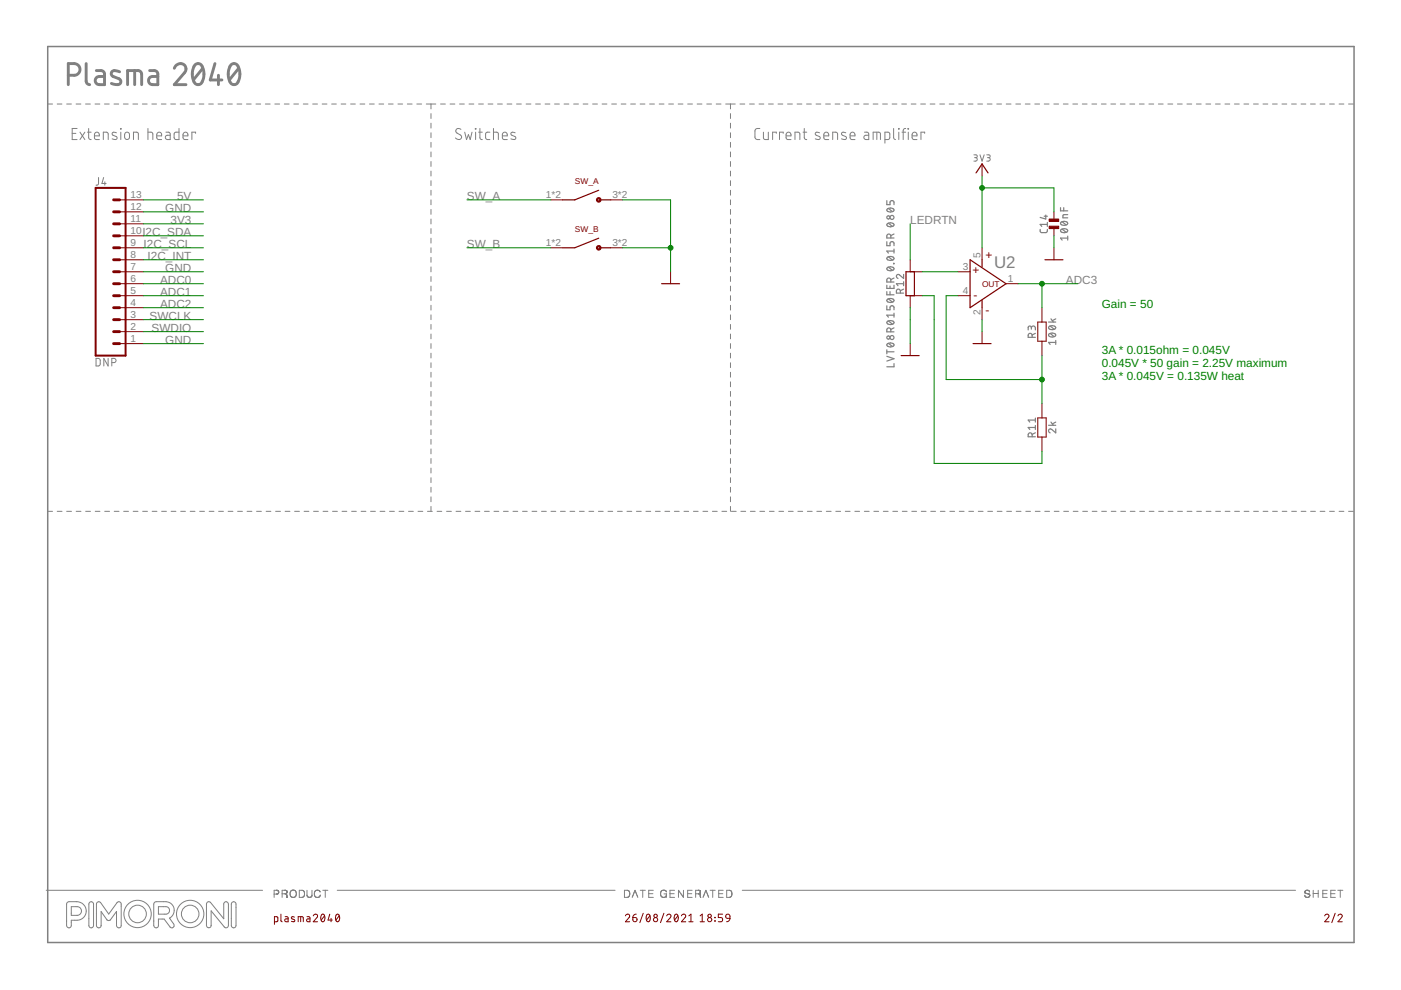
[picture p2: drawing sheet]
<svg xmlns="http://www.w3.org/2000/svg" width="297mm" height="210mm" viewBox="0 0 297 210" stroke-linecap="round" stroke-linejoin="round" font-family="sans-serif">
<g fill="none" stroke="#808080" stroke-width=".21">
<path d="M10.1 22.1h1M12.1 22.1h1M14.1 22.1h1M15.3 28.3h.8M16.1 22.1h1M16.3 27.2h-1v2.4h1M17 28l1 1.6M18 28l-1 1.6M18.1 22.1h1.1M18.5 28h.8M18.8 27.2v2l.1 .3 .4 .1M20 28.8h1.1a.55 .55 0 0 0-.4-.8 .55 .55 0 0 0-.7 .6l.1 .9 1 .1"/>
<path d="M20.2 22.1h1M20.9 37.6v1.4l-.5 .3M21.9 29.6v-1.6h.8l.2 .3v1.3M22 37.6l-.4 1.3h.9M22.2 22.1h1M22.2 38.5v.8M24.2 22.1h1M24.7 28.2l-.7-.1-.2 .3 .9 .6 .1 .4a.77 .77 0 0 1-1 0M25.5 27.2l.2 .2zM25.6 28v1.6M26.2 22.1h1M26.5 28.2l.5-.2a.88 .88 0 0 1 0 1.6l-.3-.1-.2-.3z"/>
<path d="M28.2 22.1h1M28.3 29.6v-1.6h.8l.2 .3v1.3M30.2 22.1h1M31.4 28h.8l.2 .3v1.3M31.4 27.2v2.4M32.2 22.1h1M33.2 28.8h1.1a.55 .55 0 0 0-.4-.8 .55 .55 0 0 0-.7 .6l.2 .9 .9 .1M34.2 22.1h1M35.2 28h.6l.3 .4v1.2h-.6a.46 .46 0 0 1-.4-.5 .46 .46 0 0 1 .4-.4h.6M36.2 22.1h1M38 27.2v2.4l-.8-.1-.3-.3 .1-.9 .2-.3h.8M38.2 22.1h1"/>
<path d="M38.8 28.8h1a.55 .55 0 0 0-.3-.8 .55 .55 0 0 0-.7 .6l.1 .9 .9 .1M40.2 22.1h1M41.5 28.3v-.3h-.8v1.6M42.2 22.1h1M44.2 22.1h1M46.2 22.1h1M48.2 22.1h1.1M50.2 22.1h1.1M52.3 22.1h1M54.3 22.1h1M56.3 22.1h1M58.3 22.1h1"/>
<path d="M60.3 22.1h1M62.3 22.1h1M64.3 22.1h1M66.3 22.1h1M68.3 22.1h1M70.3 22.1h1M72.3 22.1h1M74.3 22.1h1M76.3 22.1h1M78.3 22.1h1.1M80.3 22.1h1M82.4 22.1h1"/>
<path d="M84.4 22.1h1M86.4 22.1h1M88.4 22.1h1M90.4 22.1h2M91.4 22.1v1M91.4 24.1v1M91.4 26.1v1.1M91.4 28.2v1M91.4 30.2v1M91.4 32.2v1.1M91.4 34.2v1.1M91.4 36.3v1"/>
<path d="M91.4 38.3v1M93.4 22.1h1M95.4 22.1h1M97.4 22.1h1M97.7 27.4a.58 .58 0 0 0-.8-.1 .58 .58 0 0 0 0 .9l.7 .4a.58 .58 0 0 1 .1 .9 .58 .58 0 0 1-.9-.1l-.2-.1M98.5 28l.4 1.6 .4-1 .4 1 .4-1.6M99.4 22.1h1.1M100.8 27.2l.1 .2zM100.8 28v1.6M101.5 22.1h1M101.5 28h.8M101.7 27.2l.1 2.1 .5 .3"/>
<path d="M103.5 22.1h1M103.9 28h-.7l-.2 .4 .1 1.1 .8 .1M104.6 28h.8l.2 .3 .1 1.3M104.6 27.2v2.4M105.5 22.1h1M106.5 28.8h1a.55 .55 0 0 0-.3-.8 .55 .55 0 0 0-.7 .6l.1 .9 .9 .1M107.5 22.1h1M109.2 28.2l-.7-.1-.2 .3 1 .6v.4a.77 .77 0 0 1-1 0M109.5 22.1h1M111.5 22.1h1.1M113.6 22.1h1M115.6 22.1h1"/>
<path d="M117.6 22.1h1M119.6 22.1h1M121.6 22.1h1M123.6 22.1h1.1M125.6 22.1h1.1M127.7 22.1h1M129.7 22.1h1M131.7 22.1h1M133.7 22.1h1M135.7 22.1h1M137.7 22.1h1M139.8 22.1h1"/>
<path d="M141.8 22.1h1M143.8 22.1h1M145.8 22.1h1M147.8 22.1h1M149.8 22.1h1.1M151.8 22.1h1.1M153.9 22.1h2M154.9 22.1v1M154.9 24.1v1M154.9 26.1v1.1M154.9 28.2v1M154.9 30.2v1"/>
<path d="M154.9 32.2v1.1M154.9 34.2v1.1M154.9 36.3v1M154.9 38.3v1M156.9 22.1h1M158.9 22.1h1M160.9 22.1h1M161.1 27.2l-.7 .1-.3 .5v1.4l.3 .3 .7 .1M161.9 28v1.3l.3 .3h.7v-1.6M162.9 22.1h1.1M164.6 28.3v-.3h-.8v1.6M165 22.1h1"/>
<path d="M166.1 28.3v-.3h-.8v1.6M166.7 28.8h1a.55 .55 0 0 0-.4-.8 .55 .55 0 0 0-.6 .6l.1 .9 .9 .1M167 22.1h1M168.6 29.6v-1.6h.7l.2 .3 .1 1.3M169 22.1h1M170.3 28h.7M170.5 27.2v2l.1 .3 .4 .1M171 22.1h1M173 22.1h1M173.8 28.2l-.8-.1-.2 .3 1 .6v.4a.77 .77 0 0 1-1 0M174.7 28.8h1a.55 .55 0 0 0-.4-.8 .55 .55 0 0 0-.6 .6l.1 .9 .9 .1M175 22.1h1.1"/>
<path d="M176.6 29.6v-1.6h.7l.2 .3 .1 1.3M177.1 22.1h1M179.1 22.1h1M179.3 28.2l-.7-.1-.2 .3 1 .6v.4a.77 .77 0 0 1-1 0M180.2 28.8h1.1a.55 .55 0 0 0-.4-.8 .55 .55 0 0 0-.7 .6l.1 .9 1 .1M181.1 22.1h1M183.1 22.1h1M183.3 28h.6l.3 .4v1.2h-.6a.46 .46 0 0 1-.4-.5 .46 .46 0 0 1 .4-.4h.6M185.1 29.6v-1.6l1.5 .1 .1 1.5M185.1 22.1h1M185.9 28v1.6M187.1 22.1h1.1"/>
<path d="M187.6 29.6h.7l.3-.3 .1-.9-.3-.4h-.8v2.4M189.1 22.1h1.1M189.5 27.2v2l.4 .4M190.5 27.2l.1 .2zM190.6 28v1.6M191.2 22.1h1M191.2 28h.8M192 27.2l-.3 .1-.2 .3v2M192.5 27.2l.1 .2zM192.6 28v1.6M193.2 22.1h1M193.4 28.8h1a.55 .55 0 0 0-.3-.8 .55 .55 0 0 0-.7 .6l.1 .9 .9 .1"/>
<path d="M195.2 22.1h1M196 28.3v-.3h-.7v1.6M197.2 22.1h1M199.2 22.1h1.1M201.3 22.1h1M203.3 22.1h1M205.3 22.1h1M206.5 32.8h.4l.3 .3-.1 .3h-.5M206.8 33.4a.37 .37 0 0 1 .4 .4 .37 .37 0 0 1-.4 .4h-.3M207.3 22.1h1M207.8 32.8l.4 1.4 .5-1.4M209.2 32.8h.5l.2 .3-.1 .3h-.4"/>
<path d="M209.3 22.1h1M209.6 33.4a.37 .37 0 0 1 .4 .4 .37 .37 0 0 1-.4 .4h-.4M211.3 22.1h1M213.3 22.1h1.1M215.4 22.1h1M217.4 22.1h1M219.4 22.1h1M221.4 22.1h1M223.4 22.1h1.1M225.4 22.1h1.1M227.5 22.1h1M229.5 22.1h1"/>
<path d="M231.5 22.1h1M233.5 22.1h1M235.5 22.1h1M237.5 22.1h1M239.5 22.1h1.1M241.6 22.1h1M243.6 22.1h1M245.6 22.1h1M247.6 22.1h1M249.6 22.1h1.1M251.7 22.1h1M253.7 22.1h1"/>
<path d="M255.7 22.1h1M257.7 22.1h1M259.7 22.1h1M261.7 22.1h1M263.7 22.1h1.1M265.8 22.1h1M267.8 22.1h1M269.8 22.1h1M271.8 22.1h1M273.8 22.1h1M275.8 22.1h1.1M277.9 22.1h1"/>
<path d="M279.9 22.1h1M281.9 22.1h1M283.9 22.1h1M285.9 22.1h1M91.4 40.3v1.1M91.4 42.4v1M91.4 44.4v1M91.4 46.4v1.1M91.4 48.5v1M91.4 50.5v1M91.4 52.5v1.1M91.4 54.6v1"/>
<path d="M91.4 56.6v1M91.4 58.6v1.1M154.9 40.3v1.1M154.9 42.4v1M154.9 44.4v1M154.9 46.4v1.1M154.9 48.5v1M154.9 50.5v1M154.9 52.5v1.1M154.9 54.6v1M154.9 56.6v1M154.9 58.6v1.1"/>
<path d="M20.4 76h.6l.2 .3v1l-.2 .3h-.6zM22.9 76v1.6l-.9-1.6v1.6M23.7 76.9h.5a.44 .44 0 0 0 .4-.5 .44 .44 0 0 0-.4-.4h-.5v1.6M91.4 60.7v1M91.4 62.7v1M91.4 64.7v1M91.4 66.8v1M91.4 68.8v1M91.4 70.8v1M91.4 72.9v1M91.4 74.9v1M91.4 76.9v1"/>
<path d="M91.4 78.9v1.1M154.9 60.7v1M154.9 62.7v1M154.9 64.7v1M154.9 66.8v1M154.9 68.8v1M154.9 70.8v1M154.9 72.9v1M154.9 74.9v1M154.9 76.9v1M154.9 78.9v1.1M91.4 81v1"/>
<path d="M91.4 83v1M91.4 85v1.1M91.4 87.1v1M91.4 89.1v1M91.4 91.1v1.1M91.4 93.2v1M91.4 95.2v1M91.4 97.2v1.1M91.4 99.3v1M154.9 81v1M154.9 83v1M154.9 85v1.1"/>
<path d="M154.9 87.1v1M154.9 89.1v1M154.9 91.1v1.1M154.9 93.2v1M154.9 95.2v1M154.9 97.2v1.1M154.9 99.3v1M10.1 108.4h1M12.1 108.4h1M14.1 108.4h1.1M16.2 108.4h1M18.2 108.4h1"/>
<path d="M20.2 108.4h1M22.2 108.4h1M24.2 108.4h1M26.2 108.4h1M28.2 108.4h1.1M30.2 108.4h1.1M32.3 108.4h1M34.3 108.4h1M36.3 108.4h1M38.3 108.4h1M40.3 108.4h1M42.3 108.4h1"/>
<path d="M44.3 108.4h1.1M46.4 108.4h1M48.4 108.4h1M50.4 108.4h1M52.4 108.4h1M54.4 108.4h1M56.4 108.4h1M58.4 108.4h1.1M60.5 108.4h1M62.5 108.4h1M64.5 108.4h1M66.5 108.4h1"/>
<path d="M68.5 108.4h1M70.5 108.4h1M72.5 108.4h1M74.5 108.4h1M76.6 108.4h1M78.6 108.4h1M80.6 108.4h1M82.6 108.4h1M84.6 108.4h1M86.6 108.4h1M88.6 108.4h1M90.6 108.4h1.1"/>
<path d="M91.4 101.3v1M91.4 103.3v1.1M91.4 105.3v1.1M91.4 107.4v1M92.7 108.4h1M94.7 108.4h1M96.7 108.4h1M98.7 108.4h1M100.7 108.4h1M102.7 108.4h1M104.7 108.4h1M106.7 108.4h1.1"/>
<path d="M108.8 108.4h1M110.8 108.4h1M112.8 108.4h1M114.8 108.4h1M116.8 108.4h1M118.8 108.4h1M120.8 108.4h1.1M122.9 108.4h1M124.9 108.4h1M126.9 108.4h1M128.9 108.4h1M130.9 108.4h1"/>
<path d="M132.9 108.4h1M134.9 108.4h1.1M136.9 108.4h1.1M139 108.4h1M141 108.4h1M143 108.4h1M145 108.4h1M147 108.4h1M149 108.4h1.1M151 108.4h1.1M153.1 108.4h1M154.9 101.3v1"/>
<path d="M154.9 103.3v1.1M154.9 105.3v1.1M154.9 107.4v1M155.1 108.4h1M157.1 108.4h1M159.1 108.4h1M161.1 108.4h1M163.1 108.4h1M165.1 108.4h1M167.2 108.4h1M169.2 108.4h1M171.2 108.4h1"/>
<path d="M173.2 108.4h1M175.2 108.4h1M177.2 108.4h1M179.2 108.4h1M181.3 108.4h.9M183.3 108.4h1M185.3 108.4h1M187.3 108.4h1M189.3 108.4h1M191.3 108.4h1M193.3 108.4h1M195.3 108.4h1"/>
<path d="M197.3 108.4h1.1M199.4 108.4h1M201.4 108.4h1M203.4 108.4h1M205.4 108.4h1M207.4 108.4h1M209.4 108.4h1M211.4 108.4h1M213.4 108.4h1.1M215.5 108.4h1M217.5 108.4h1M219.5 108.4h1"/>
<path d="M221.5 108.4h1M223.5 108.4h1M225.5 108.4h1M227.5 108.4h1.1M229.6 108.4h1M231.6 108.4h1M233.6 108.4h1M235.6 108.4h1M237.6 108.4h1M239.6 108.4h1M241.6 108.4h1.1M243.6 108.4h1.1"/>
<path d="M245.7 108.4h1M247.7 108.4h1M249.7 108.4h1M251.7 108.4h1M253.7 108.4h1M255.7 108.4h1.1M257.7 108.4h1.1M259.8 108.4h1M261.8 108.4h1M263.8 108.4h1M265.8 108.4h1M267.8 108.4h1"/>
<path d="M269.8 108.4h1M271.8 108.4h1M273.9 108.4h1M275.9 108.4h1M277.9 108.4h1M279.9 108.4h1M281.9 108.4h1M283.9 108.4h1M285.9 108.4h1M9.8 188.8h45.9M14.2 191.4l.4-.2a3.9 3.9 0 0 1 2.8 .3 1.96 1.96 0 0 1 .8 2.2 1.96 1.96 0 0 1-1.9 1.4h-1.2v1.1a.5 .5 0 0 1-.5 .5 .5 .5 0 0 1-.5-.5zM15.1 192.2h1.3a.92 .92 0 0 1 .9 1 .92 .92 0 0 1-.9 .9h-1.3z"/>
<path d="M18.9 191.4a.5 .5 0 0 1 .6-.2 .5 .5 0 0 1 .3 .5v4.5a.5 .5 0 0 1-.5 .5 .5 .5 0 0 1-.5-.5zM20.6 191.4l.4-.2 .3 .1 1.8 2.5 1.7-2.4a.49 .49 0 0 1 .6-.2 .49 .49 0 0 1 .3 .5v4.5a.5 .5 0 0 1-.5 .5 .5 .5 0 0 1-.5-.5v-2.9l-1.3 1.7-.3 .2-.4-.1-1.3-1.8v2.9a.5 .5 0 0 1-.5 .5 .5 .5 0 0 1-.5-.5zM32.7 191.4l.4-.2h2.1a1.85 1.85 0 0 1 1.7 1.4 1.85 1.85 0 0 1-1 2.1l.9 1.2a.5 .5 0 0 1 0 .7 .5 .5 0 0 1-.7 0l-1.3-1.7h-1.2v1.3a.5 .5 0 0 1-.5 .5 .5 .5 0 0 1-.5-.5zM33.6 192.2h1.6a.79 .79 0 0 1 .7 .8 .79 .79 0 0 1-.7 .8h-1.6zM44 191.3l.3-.1 .3 .1 2.8 3.5v-3.1a.5 .5 0 0 1 .6-.5 .5 .5 0 0 1 .4 .5v4.5l-.1 .4-.3 .1-.4-.1-2.8-3.5v3.1a.5 .5 0 0 1-.5 .5 .5 .5 0 0 1-.5-.5v-4.5zM49.1 191.4a.5 .5 0 0 1 .6-.2 .5 .5 0 0 1 .3 .5v4.5a.5 .5 0 0 1-.5 .5 .5 .5 0 0 1-.5-.5zM58.9 188.8l.2 .2M58.9 188.8h-.8v1.5M59 189.5l-.9 .1M59 189.4h.1M59 189.4v.1M59 188.9l.1 .1"/>
<path d="M59.1 189.3l-.1 .1M59.1 189v.1M59.1 189v.3M60.5 189.5h-.1M60.6 189.5h.1M60.6 188.8h.1M60.6 189.5l.2 .2M60.7 188.8h-.9v1.5M60.7 188.8l.1 .1M60.7 188.8h.1M60.7 189.6l.2 .6M60.8 188.9v.4l-.1 .1"/>
<path d="M60.8 189.8h.1M60.8 189.3l-.2 .2h-.8M60.8 188.9v.1M60.8 190.2h.1M60.9 190.2v.1M61.7 188.9a.67 .67 0 0 1 .7-.1 .67 .67 0 0 1 .4 .6 .72 .72 0 0 1-.9 .8 .72 .72 0 0 1-.2-1.2zM61.9 190.2h.1M63.5 188.8h.6l.4 .2 .1 .7-.4 .5-.7 .1zM65.1 189.8v.1M65.1 188.8l.1 1.3M65.2 190.1h.1M66.1 188.8v1.3l-.4 .2-.5-.2"/>
<path d="M66.1 189.9h.1M67.5 188.8a.67 .67 0 0 0-.8 .2 .67 .67 0 0 0 0 .7 .64 .64 0 0 0 .6 .6 .64 .64 0 0 0 .6-.5M67.5 188.8h.1M67.5 188.8l.4 .3M67.7 188.9h.1M67.8 190.1h.1M67.9 189.9h.1M68.4 188.8h1.1M69 188.8v1.5M71.5 188.8h58.9M132.4 188.8h.6l.4 .2a1.01 1.01 0 0 1-.2 1.2l-.8 .1zM133.5 189.4h.1"/>
<path d="M134 190.3l.6-1.5 .6 1.5M135.7 188.8h1.1M136.3 188.8v1.5M137.5 189.5h.9M138.5 188.8h-1v1.5h1M140.3 188.8a.74 .74 0 0 0-.2 1.1 .74 .74 0 0 0 1.1 .1l.1-.3M140.4 188.8h-.1M140.8 189.5h.5v.8M140.8 188.7l.1 .1M141 188.8h-.6M141 188.8h.1M141 188.8l.2 .1"/>
<path d="M141 190.2h.1M141.2 188.9h.1M141.2 188.9l.1 .2M142 189.5h.9M143 188.8h-1v1.5h1M144.9 188.8v1.5l-1.1-1.5v1.5M145.8 189.5h.9M146.7 188.8h-.9v1.5h.9M148.1 189.5h.1M148.2 189.5h.1M148.3 189.5h-.8M148.3 188.8l.2 .2v.3"/>
<path d="M148.3 189.5l.2 .7M148.4 189.7h.1M148.4 188.9h.1M148.4 189.3l-.1 .2M148.5 189.9h.1M148.5 189.3l-.3 .2M148.5 189l-.3-.2h-.7v1.5M148.5 190.2h.1M149.1 190.3l.6-1.5 .6 1.5M150.6 188.8h1M151.1 188.8v1.5M152.4 189.5h.8"/>
<path d="M153.3 188.8h-.9v1.5h.9M154.1 188.8h.6l.4 .3 .1 .7-.4 .4-.7 .1zM157.4 188.8h117.3M276.6 189.8l.2 .4M276.7 189.3l1 .4M276.7 189.3h.1M276.8 189.4h.1M276.9 188.8h-.1M276.9 188.8h.1M276.9 189.4h.1M277 188.8h.1M277 188.8l-.3 .2v.3"/>
<path d="M277 188.8a.46 .46 0 0 1 .6 .3M277 189.4l.1 .1M277.2 189.5h.1M277.4 189.5l.1 .1M277.5 189.6h.1M277.6 189.7l.1 .3M277.6 190l-.3 .3-.5-.2M277.7 190h-.1M278.4 188.8v1.5M278.4 189.4h1.1M279.5 188.8v1.5M280.5 189.5h.8"/>
<path d="M281.4 188.8h-.9v1.5h.9M282.2 189.5h.8M283.1 188.8h-.9v1.5h.9M283.6 188.8h1.1M284.2 188.8v1.5"/>
<circle cx="29.2" cy="193.8" r="2.9"/>
<circle cx="29.2" cy="193.8" r="1.86"/>
<circle cx="40.3" cy="193.8" r="2.9"/>
<circle cx="40.3" cy="193.8" r="1.86"/>
</g>
<path d="M10.1 9.9h277v189.9h-277z" fill="none" stroke="#808080" stroke-width=".32"/>
<g fill="none" stroke="#808080" stroke-width=".25">
<path d="M188 51.2v.9h.7v-.5a.43 .43 0 0 1 .4-.4 .43 .43 0 0 1 .4 .4v.5M188 42.5v.9h.7v-.5a.43 .43 0 0 1 .4-.4 .43 .43 0 0 1 .4 .4v.5M188.1 56.7a.98 .98 0 0 1 1.4 .3 .9 .9 0 0 1-1.5 0zM188.1 54.6a.84 .84 0 0 1 1.4 .3 .97 .97 0 0 1-1.5-.1zM188.1 47.4a.85 .85 0 0 1 1.4 .4 .84 .84 0 0 1-1.5-.3zM188.1 44.3a.84 .84 0 0 1 1.4 .4 .97 .97 0 0 1-1.5-.2zM188.4 56.6l.8 .7M188.4 54.5l.8 .6M188.4 47.3l.8 .7M188.4 44.2l.8 .7M188.9 59.8v-.4a.42 .42 0 0 0-.5-.5 .42 .42 0 0 0-.4 .5v.4h1.5M188.9 50.5v-.5a.42 .42 0 0 0-.5-.4 .42 .42 0 0 0-.4 .4v.5h1.5"/>
<path d="M189.5 55.8v.1zM189.5 52.8v.9M189.5 58.9l-.6 .4M189.5 53.2h-1.5l.4 .5M189.5 49.6l-.6 .4M191.6 58.2v.8l-.9-.7a.42 .42 0 0 0-.6 .1 .42 .42 0 0 0 .3 .6M191.6 59.7v.9M220.5 48.6l.1 .5 .3 .2h.9l.3-.7M221.4 45.8h.7M221.7 45.6v.8l-1.2-.3M222.1 47.2v.8M222.1 47.6h-1.6l.4 .4"/>
<path d="M224.9 44v.7h1.5M224.9 48.7a.96 .96 0 0 1 1.5 .2 .9 .9 0 0 1-1.5 0zM224.9 47.1a1 1 0 0 1 1.5 .2 .9 .9 0 0 1-1.5 0zM225.2 48.6l.8 .7M225.2 47l.8 .7M225.5 44v.7M226.4 45.5h-.9l-.1 .3v.4h1M226.4 50.5h-1.5l.3 .4M226.4 50.1v.8M188 64.8v.9h.7v-.5a.43 .43 0 0 1 .4-.4 .43 .43 0 0 1 .4 .4v.5M188 60.5v.7h1.5v-.7M188 75.5l1.5 .6-1.5 .5"/>
<path d="M188 74.6h1.5M188 61.8v.7h1.5M188 74.2v.8M188.1 72.9a.98 .98 0 0 1 1.4 .2 .9 .9 0 0 1-1.5 0zM188.1 68.2a.98 .98 0 0 1 1.4 .2 .9 .9 0 0 1-1.5 0zM188.1 63.5a.84 .84 0 0 1 1.4 .3 .97 .97 0 0 1-1.5-.1zM188.4 72.8l.8 .7M188.4 68.1l.8 .6M188.4 63.4l.8 .7M188.7 60.6v.6M188.7 61.8v.7M188.9 70.4v-.5a.42 .42 0 0 0-.5-.4 .42 .42 0 0 0-.4 .4v.5h1.5"/>
<path d="M189.5 77.1v.7h-1.5M189.5 66.4v.8M189.5 69.5l-.6 .3M189.5 66.8h-1.5l.4 .4M190.9 62.1v-.4a.42 .42 0 0 0-.4-.4 .42 .42 0 0 0-.4 .4v.4h1.5M191.6 61.3l-.7 .3M191.6 60.2h-1.5l.3 .4M218.7 69.5a.42 .42 0 0 1 .4-.4 .42 .42 0 0 1 .4 .4v.5M218.7 69.8l-.1-.5-.4-.2-.2 .2v.7M218.8 71.5v-.4a.42 .42 0 0 0-.4-.4 .42 .42 0 0 0-.4 .4v.4h1.5M219.5 70.7l-.7 .3M222.3 68.3h1.5"/>
<path d="M222.4 70.8a1 1 0 0 1 1.4 .2 .9 .9 0 0 1-1.5 0zM222.4 69.3a.84 .84 0 0 1 1.4 .3 .82 .82 0 0 1-.8 .3 .82 .82 0 0 1-.7-.5zM222.7 70.7l.8 .7M222.7 69.1l.8 .7M222.8 67.6l.5 .7M223.8 72.6h-1.5l.4 .4M223.8 72.2v.8M223.8 67.6l-.7 .4M218.8 92.6v-.4a.42 .42 0 0 0-.4-.4 .42 .42 0 0 0-.4 .4v.4h1.5M219.5 88.6v.9M219.5 90.2v.9M219.5 91.8l-.7 .3"/>
<path d="M219.5 90.6h-1.5l.3 .5M219.5 89.1h-1.5l.3 .4M222.3 90.2h1.5M222.8 89.5l.5 .7M223.8 90.9v.9l-.8-.7a.42 .42 0 0 0-.7 .1 .42 .42 0 0 0 .4 .6M223.8 89.5l-.7 .4"/>
<circle cx="188.4" cy="46.1" r=".34"/>
<circle cx="189.1" cy="46.1" r=".42"/>
<circle cx="188.4" cy="71.6" r=".34"/>
<circle cx="189.1" cy="71.6" r=".43"/>
</g>
<g fill="none" stroke="#800000" stroke-width=".21">
<path d="M208.2 34.8v2.5M25.4 42.4h5M25.4 52.5h5M25.4 57.6h5M25.4 55.1h5M25.4 50h5M25.4 47.5h5M25.4 44.9h5M116.8 42.4h2.5M116.8 52.5h2.5M129.5 42.4h2.5M129.5 52.5h2.5"/>
<path d="M142.2 57.6v2.6M193 55.1v2.5h2.5M203.1 57.6h2.6M208.2 52.5v2.6M223.5 44.9v1.7M223.5 48.3v1.7M223.5 52.5v2.6M25.4 62.7h5M25.4 60.2h5M25.4 72.9h5M25.4 70.3h5M25.4 67.8h5"/>
<path d="M25.4 65.2h5M193 72.9v2.5M195.5 62.7h-2.5v2.5M203.1 62.7h2.6M208.2 65.2v2.6M208.2 70.3v2.6M213.3 60.2h2.5M220 68.3h1.8v4h-1.8zM220.9 65.2v3.1M220.9 72.3v3.1M220 88.6h1.8v4.1h-1.8zM220.9 85.6v3"/>
<path d="M220.9 92.7v3M58.2 195.4h.6l.1-.8-.1-.2h-.6v1.6M59.6 193.8v1.4l.2 .2M60.5 194.4h.4l.2 .2v.8h-.6l-.1-.2v-.3l.7-.1M62.4 194.5l-.4-.1-.2 .2 .6 .4 .1 .3-.2 .1-.5-.1M63.2 195.4v-1h1l.1 1M63.8 194.4v1M65.1 194.4h.5l.1 .2v.8h-.5l-.2-.2 .1-.3 .6-.1M66.4 194.2a.45 .45 0 0 1 .7-.4 .45 .45 0 0 1 .1 .7l-.8 .9h.9M68.2 193.9l.3-.1a.95 .95 0 0 1 0 1.6 1 1 0 0 1-.3-1.5zM68.8 194.2l-.7 .9M69.9 193.8l-.3 1.3h.9"/>
<path d="M70.2 194.7v.7M71.3 193.9l.3-.1a.93 .93 0 0 1 0 1.6 1.02 1.02 0 0 1-.3-1.5zM71.9 194.2l-.7 .9M132.6 194.2a.44 .44 0 0 1 .6-.4 .44 .44 0 0 1 .2 .7l-.8 .9h.9M134.2 194.5h.5a.45 .45 0 0 1 .4 .5 .45 .45 0 0 1-.5 .4 .45 .45 0 0 1-.4-.4zM134.9 193.8l-.4 .2-.3 .5M136.4 193.6l-.7 2M137.2 193.9l.2-.1a.95 .95 0 0 1 0 1.6 1 1 0 0 1-.2-1.5zM137.8 194.2l-.7 .9M140.8 193.6l-.8 2M141.4 194.2a.45 .45 0 0 1 .6-.4 .45 .45 0 0 1 .1 .7l-.7 .9h.9M143.1 193.9l.3-.1a.93 .93 0 0 1 0 1.6 1.02 1.02 0 0 1-.3-1.5z"/>
<path d="M143.7 194.2l-.7 .9M144.5 194.2a.44 .44 0 0 1 .6-.4 .44 .44 0 0 1 .1 .7l-.7 .9h.9M146 195.4h.9M146 194.2l.5-.4v1.6M148.4 195.4h1M148.4 194.2l.5-.4v1.6M151.6 194.5v.1zM151.6 195.2v.1zM153.2 193.8h-.9v.7h.5a.45 .45 0 0 1 .4 .5 .45 .45 0 0 1-.4 .4h-.5M154 194l.3-.2 .3 .2 .2 .7-.8-.1-.1-.3zM154.8 194.7l-.3 .6-.4 .1M280.9 194.2a.44 .44 0 0 1 .6-.4 .44 .44 0 0 1 .1 .7l-.7 .9h.9"/>
<path d="M283.1 193.6l-.7 2M283.7 194.2a.44 .44 0 0 1 .6-.4 .44 .44 0 0 1 .1 .7l-.7 .9h.9"/>
<circle cx="139" cy="195" r=".45"/>
<circle cx="139" cy="194.2" r=".36"/>
<circle cx="150.5" cy="194.2" r=".36"/>
<circle cx="150.5" cy="195" r=".46"/>
</g>
<g fill="none" stroke="#800000" stroke-width=".25">
<path d="M206.9 36.7l1.3-1.9 1.3 1.9M126.9 40.3l-5 2.1h-2.6M126.9 50.5l-5 2h-2.6M127.4 42.4h2.1M127.4 52.5h2.1M192.1 57.6h1.8v5.1h-1.8zM205.7 55.1l7.6 5.1-7.6 5zM208.2 55.1v1.5M221.6 55.1h3.8M140.3 60.2h3.8M191.1 75.4h3.8M206.3 72.9h3.8"/>
<path d="M208.2 63.7v1.5"/>
</g>
<g fill="#800000" stroke="#800000" stroke-width=".21">
<path d="M126.6 42a.49 .49 0 0 1 .8 .2 .49 .49 0 0 1-.4 .7 .49 .49 0 0 1-.6-.5h.3a.23 .23 0 0 1 .3-.2 .23 .23 0 0 1 .1 .3 .23 .23 0 0 1-.4 0l-.3-.1z" fill-rule="evenodd"/>
<path d="M126.6 52.2a.49 .49 0 0 1 .8 .1 .49 .49 0 0 1-.4 .7 .49 .49 0 0 1-.6-.5h.3a.24 .24 0 0 1 .3-.2 .24 .24 0 0 1 .1 .4 .24 .24 0 0 1-.4-.1l-.3-.1z" fill-rule="evenodd"/>
</g>
<g fill="#800000" stroke="#800000" stroke-width=".21">
<path d="M222.4 46.4h2.1v.5h-2.1z"/>
<path d="M222.4 48h2.1v.5h-2.1z"/>
</g>
<path d="M20.3 39.8h6.3v35.6h-6.3z" fill="none" stroke="#800000" stroke-width=".42"/>
<g fill="none" stroke="#800000" stroke-width=".61">
<path d="M24.1 57.6h1.3M24.1 55.1h1.3M24.1 52.5h1.3M24.1 50h1.3M24.1 47.5h1.3M24.1 44.9h1.3M24.1 42.4h1.3M24.1 67.8h1.3M24.1 70.3h1.3M24.1 72.9h1.3M24.1 62.7h1.3M24.1 65.2h1.3"/>
<path d="M24.1 60.2h1.3"/>
</g>
<g fill="none" stroke="#008000" stroke-width=".21">
<path d="M208.2 37.3v15.2M208.2 39.8h15.3v5.1M30.4 42.4h12.7M30.4 52.5h12.7M30.4 44.9h12.7M30.4 57.6h12.7M30.4 47.5h12.7M30.4 55.1h12.7M30.4 50h12.7M99 42.4h17.8M99 52.5h17.8M132 42.4h10.2v15.2"/>
<path d="M132 52.5h10.2M193 47.5v7.6M195.5 57.6h7.6M223.5 50v2.5M30.4 72.9h12.7M30.4 65.2h12.7M30.4 62.7h12.7M30.4 60.2h12.7M30.4 67.8h12.7M30.4 70.3h12.7M193 65.2v7.7M195.5 62.7h2.6v35.6h22.8v-2.6"/>
<path d="M203.1 62.7h-2.5v17.8h20.3M208.2 67.8v2.5M215.8 60.2h12.7M220.9 60.2v5M220.9 75.4v10.2"/>
</g>
<g fill="#008000" stroke="#008000" stroke-width=".21">
<circle cx="142.2" cy="52.5" r=".51"/>
<circle cx="208.2" cy="39.8" r=".51"/>
<circle cx="220.9" cy="80.5" r=".51"/>
<circle cx="220.9" cy="60.2" r=".51"/>
</g>
<g fill="none" stroke="#808080" stroke-width=".61">
<path d="M14.5 16a2.2 2.2 0 0 0 2.1-.4 1.23 1.23 0 0 0 .3-1.3 1.23 1.23 0 0 0-1.2-.8h-1.2v4.4M18.3 13.5v3.7l.1 .5 .6 .2M20.4 15h1.3l.4 .5 .1 2.4h-1.1a.87 .87 0 0 1-.9-.8 .87 .87 0 0 1 .9-.9h1.1M25.4 15.2l-.8-.2a.68 .68 0 0 0-.9 .3 .68 .68 0 0 0 .3 .9l1.2 .5a.65 .65 0 0 1 .4 .7 .65 .65 0 0 1-.6 .5l-1.4-.2M27.1 17.9v-2.9h2.2l.6 .3 .1 .4v2.2M28.6 15v2.9M31.7 15h1.3l.4 .5 .1 2.4h-1.2a.87 .87 0 0 1-.8-.8 .87 .87 0 0 1 .8-.9h1.2M37 14.5a1.22 1.22 0 0 1 1.6-1 1.22 1.22 0 0 1 .6 1.8l-2.2 2.6h2.4M41.4 13.7a1.01 1.01 0 0 1 1-.1 1.01 1.01 0 0 1 .6 .9 3.2 3.2 0 0 1-.6 3.3 1.03 1.03 0 0 1-1.4-.8 3.6 3.6 0 0 1 .4-3.3zM43 14.5l-2 2.5M45.6 13.5l-1 3.5h2.5M46.3 16v1.9"/>
<path d="M49 13.7a1.01 1.01 0 0 1 1.1-.1 1.01 1.01 0 0 1 .6 .9 3.2 3.2 0 0 1-.6 3.3 1.03 1.03 0 0 1-1.5-.8 3.6 3.6 0 0 1 .4-3.3zM50.6 14.5l-2 2.5"/>
</g>
<text font-size="3.6" fill="#808080" x="210.8" y="56.9">U2</text>
<g font-size="2.5" fill="#808080">
<text x="35" y="44.9">GND</text>
<text x="36.1" y="47.5">3V3</text>
<text x="37.5" y="42.4">5V</text>
<text x="99" y="42.4">SW_A</text>
<text x="193" y="47.5">LEDRTN</text>
<text x="30.2" y="50">I2C_SDA</text>
<text x="30.5" y="52.5">I2C_SCL</text>
<text x="99" y="52.5">SW_B</text>
<text x="31.3" y="55.1">I2C_INT</text>
<text x="35" y="57.6">GND</text>
<text x="33.9" y="65.2">ADC2</text>
<text x="33.9" y="62.7">ADC1</text>
<text x="33.9" y="60.2">ADC0</text>
<text x="226" y="60.2">ADC3</text>
<text x="31.7" y="67.8">SWCLK</text>
<text x="32.1" y="70.3">SWDIO</text>
<text x="35" y="72.9">GND</text>
</g>
<g font-size="2.5" fill="#800000">
<text x="206.2" y="58.1">+</text>
<text x="209" y="54.8">+</text>
<text x="206.4" y="63.5">-</text>
<text x="209" y="66.5">-</text>
</g>
<g font-size="2.5" fill="#008000">
<text x="233.6" y="65.2">Gain = 50</text>
<text x="233.6" y="75.1">3A * 0.015ohm = 0.045V</text>
<text x="233.6" y="77.8">0.045V * 50 gain = 2.25V maximum</text>
<text x="233.6" y="80.5">3A * 0.045V = 0.135W heat</text>
</g>
<g font-size="2.1" fill="#808080">
<text x="27.7" y="47.1">11</text>
<text x="27.7" y="44.6">12</text>
<text x="27.7" y="42">13</text>
<text x="115.7" y="42">1*2</text>
<text x="129.8" y="42">3*2</text>
<text x="27.7" y="52.2">9</text>
<text x="27.7" y="49.6">10</text>
<text x="115.7" y="52.2">1*2</text>
<text x="129.8" y="52.2">3*2</text>
<text x="27.7" y="59.8">6</text>
<text x="27.7" y="57.3">7</text>
<text x="27.7" y="54.7">8</text>
<text x="204.1" y="57.3">3</text>
<text x="207.9" y="54.7" transform="rotate(-90 207.9 54.7)">5</text>
<text x="213.6" y="59.8">1</text>
<text x="27.7" y="64.9">4</text>
<text x="27.7" y="62.3">5</text>
<text x="204.1" y="62.3">4</text>
<text x="27.7" y="70">2</text>
<text x="27.7" y="67.4">3</text>
<text x="207.9" y="66.8" transform="rotate(-90 207.9 66.8)">2</text>
<text x="27.7" y="72.5">1</text>
</g>
<g font-size="1.8" fill="#800000">
<text x="121.9" y="39.1">SW_A</text>
<text x="121.9" y="49.2">SW_B</text>
<text x="208.2" y="60.9">OUT</text>
</g>
</svg>
